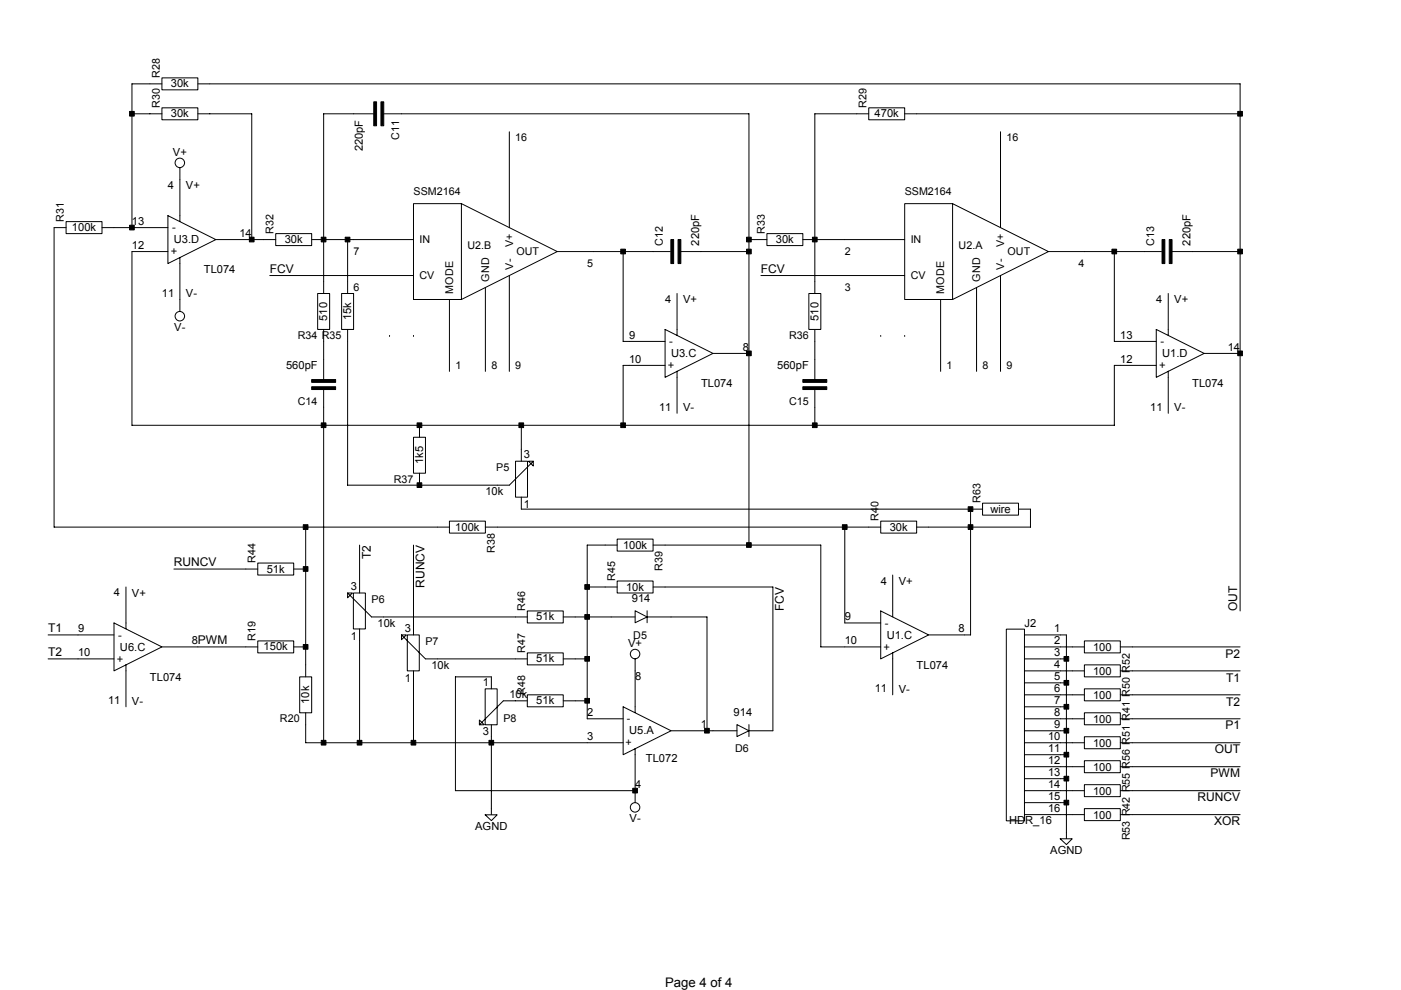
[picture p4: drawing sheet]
<svg xmlns="http://www.w3.org/2000/svg" width="297mm" height="210mm" viewBox="0 0 297 210" stroke-linecap="round" stroke-linejoin="round" font-family="sans-serif">
<g fill="#000" stroke="#000" stroke-width=".21">
<path d="M27.5 23.6h1v1h-1z" fill-rule="evenodd"/>
<path d="M79.2 21.6h.6v5.1h-.6z" fill-rule="evenodd"/>
<path d="M80.8 21.6h.6v5.1h-.6z" fill-rule="evenodd"/>
<path d="M262.4 23.6h1v1h-1z" fill-rule="evenodd"/>
<path d="M27.5 47.8h1v.9h-1z" fill-rule="evenodd"/>
<path d="M52.9 50.3h1v1h-1z" fill-rule="evenodd"/>
<path d="M68.1 50.3h1v1h-1z" fill-rule="evenodd"/>
<path d="M73.2 50.3h1v1h-1z" fill-rule="evenodd"/>
<path d="M131.6 52.8h1v1h-1z" fill-rule="evenodd"/>
<path d="M142.2 50.8h.6v5.1h-.6z" fill-rule="evenodd"/>
<path d="M143.8 50.8h.6v5.1h-.6z" fill-rule="evenodd"/>
<path d="M158.3 50.3h1v1h-1z" fill-rule="evenodd"/>
<path d="M158.3 52.8h1v1h-1z" fill-rule="evenodd"/>
<path d="M172.3 50.3h.9v1h-.9z" fill-rule="evenodd"/>
<path d="M235.8 52.8h.9v1h-.9z" fill-rule="evenodd"/>
<path d="M246.4 50.8h.6v5.1h-.6z" fill-rule="evenodd"/>
<path d="M247.9 50.8h.6v5.1h-.6z" fill-rule="evenodd"/>
<path d="M262.4 52.8h1v1h-1z" fill-rule="evenodd"/>
<path d="M158.3 74.4h1v1h-1z" fill-rule="evenodd"/>
<path d="M262.4 74.4h1v1h-1z" fill-rule="evenodd"/>
<path d="M68.1 89.7h1v1h-1z" fill-rule="evenodd"/>
<path d="M66.1 82h5.1v.6h-5.1z" fill-rule="evenodd"/>
<path d="M66.1 80.5h5.1v.6h-5.1z" fill-rule="evenodd"/>
<path d="M88.4 89.7h1v1h-1z" fill-rule="evenodd"/>
<path d="M110 89.7h1v1h-1z" fill-rule="evenodd"/>
<path d="M131.6 89.7h1v1h-1z" fill-rule="evenodd"/>
<path d="M172.3 89.7h.9v1h-.9z" fill-rule="evenodd"/>
<path d="M170.2 82h5.1v.6h-5.1z" fill-rule="evenodd"/>
<path d="M170.2 80.5h5.1v.6h-5.1z" fill-rule="evenodd"/>
<path d="M64.3 111.3h1v.9h-1z" fill-rule="evenodd"/>
<path d="M88.4 102.4h1v1h-1z" fill-rule="evenodd"/>
<path d="M158.3 115.1h1v1h-1z" fill-rule="evenodd"/>
<path d="M178.6 111.3h1v.9h-1z" fill-rule="evenodd"/>
<path d="M205.3 107.4h1v1h-1z" fill-rule="evenodd"/>
<path d="M205.3 111.3h1v.9h-1z" fill-rule="evenodd"/>
<path d="M64.3 120.1h1v1h-1z" fill-rule="evenodd"/>
<path d="M64.3 136.7h1v.9h-1z" fill-rule="evenodd"/>
<path d="M124 130.3h1v1h-1z" fill-rule="evenodd"/>
<path d="M124 139.2h1v1h-1z" fill-rule="evenodd"/>
<path d="M124 124h1v.9h-1z" fill-rule="evenodd"/>
<path d="M225.6 139.2h1v1h-1z" fill-rule="evenodd"/>
<path d="M68.1 157h1v1h-1z" fill-rule="evenodd"/>
<path d="M75.7 157h1v1h-1z" fill-rule="evenodd"/>
<path d="M87.2 157h1v1h-1z" fill-rule="evenodd"/>
<path d="M103.7 157h1v1h-1z" fill-rule="evenodd"/>
<path d="M124 148.1h1v1h-1z" fill-rule="evenodd"/>
<path d="M149.4 154.4h1v1h-1z" fill-rule="evenodd"/>
<path d="M225.6 154.4h1v1h-1z" fill-rule="evenodd"/>
<path d="M225.6 144.3h1v1h-1z" fill-rule="evenodd"/>
<path d="M225.6 149.4h1v.9h-1z" fill-rule="evenodd"/>
<path d="M225.6 159.5h1v1h-1z" fill-rule="evenodd"/>
<path d="M134.2 167.1h.9v1h-.9z" fill-rule="evenodd"/>
<path d="M225.6 164.6h1v1h-1z" fill-rule="evenodd"/>
<path d="M225.6 169.7h1v1h-1z" fill-rule="evenodd"/>
</g>
<g fill="none" stroke="#000" stroke-width=".21">
<path d="M34.3 16.5h7.6v2.5h-7.6zM34.3 17.8h-6.3v30.5M41.9 17.8h221v111.7M28 24.1h6.3M34.3 22.9h7.6v2.5h-7.6zM38.1 35.6v11.3M41.9 24.1h11.5v26.7M79.3 24.1h-10.7v38.1M81.5 24.1h77.3v91.5M108 27.9v20.4M184.2 22.9h7.6v2.5h-7.6zM184.2 24.1h-11.4v38.1"/>
<path d="M191.8 24.1h71.1M212.1 27.9v20.4M14 47h7.6v2.5h-7.6zM14 48.3h-2.5v63.5h83.8M21.6 48.3h14M35.6 45.7l10.2 5.1-10.2 5.1zM35.6 53.3h-7.6v36.9h208.3v-12.7h8.8M38.1 54.6v11.4M45.8 50.8h12.7M57.2 58.4h30.5M58.5 49.5h7.6v2.6h-7.6zM66.1 50.8h21.6"/>
<path d="M73.7 50.8v11.4M87.7 43.2h10.1v20.3h-10.1zM97.8 43.2l20.3 10.1-20.3 10.2M108 58.4v20.3M118.1 53.3h24M132.1 53.3v19.1h8.9M144.3 53.3h14.5M158.8 50.8h3.8M161.3 58.4h30.5M162.6 49.5h7.6v2.6h-7.6zM170.2 50.8h21.6M191.8 43.2h10.2v20.3h-10.2z"/>
<path d="M202 43.2l20.3 10.1-20.3 10.2M212.1 58.4v20.3M222.3 53.3h24M236.3 53.3v19.1h8.8M248.5 53.3h14.4M67.3 62.2h2.6v7.6h-2.6zM68.6 69.8v10.7M72.4 62.2h2.6v7.6h-2.6zM73.7 69.8v33.1h34.3l5.1-5.1h-1l1 1v-1M82.6 71.1h.1M87.7 71.1h.1M95.3 63.5v15.2"/>
<path d="M102.9 61v17.7M141 69.8l10.2 5.1-10.2 5.1zM141 77.5h-8.9v12.7M143.5 62.2v8.9M143.5 78.7v8.9M151.2 74.9h7.6M171.5 62.2h2.5v7.6h-2.5zM172.8 69.8v10.7M186.7 71.1h.1M191.8 71.1h.1M199.4 63.5v15.2M207 61v17.7"/>
<path d="M245.1 69.8l10.2 5.1-10.2 5.1zM247.7 62.2v8.9M247.7 78.7v8.9M255.3 74.9h7.6M68.6 82.7v74.8M87.7 92.7h2.5v7.6h-2.5zM88.9 90.2v2.5M109.3 97.8h2.5v7.6h-2.5zM110.5 90.2v7.6M172.8 82.7v7.5M54.6 119.4h7.7v2.5h-7.7zM64.8 111.8v31.7"/>
<path d="M76.2 115.6v10.1M87.7 115.6v19M88.9 100.3v2.6M95.3 110.5h7.6v2.5h-7.6zM102.9 111.8h83.8M110.5 105.4v2.5h97.8M130.8 114.3h7.7v2.5h-7.7zM130.8 115.6h-6.3v36.8h7.6M138.5 115.6h35.5v21.6h12.7M179.1 111.8v20.3h7.6M186.7 110.5h7.6v2.5h-7.6zM205.8 107.9v26.7h-8.9"/>
<path d="M208.3 106.7h7.6v2.5h-7.6zM215.9 107.9h2.6v3.9h-24.2M10.2 139.7h14M10.2 134.6h14M24.2 132.1l10.1 5.1-10.1 5zM26.7 124.5v8.8M34.3 137.2h20.3M36.9 120.6h17.7M54.6 135.9h7.7v2.5h-7.7zM62.3 137.2h2.5M62.3 120.6h2.5M73.7 125.7v1l1-1h-1l5.1 5.1h33"/>
<path d="M74.9 125.7h2.6v7.6h-2.6zM76.2 133.3v24.2M85.1 134.6v1l1-1h-1l5.1 5.1h21.6M86.4 134.6h2.5v7.6h-2.5zM111.8 138.4h7.6v2.6h-7.6zM111.8 129.5h7.6v2.6h-7.6zM119.4 139.7h5.1M119.4 130.8h15.3M124.5 124.5h6.3M130.8 123.2h7.7v2.5h-7.7zM134.7 129.5l2.5 1.3-2.5 1.2zM134.7 139.7v11.4"/>
<path d="M137.2 130.8h12.7v24.1M137.2 129.5v2.5M138.5 124.5h25.4v30.4h-5.1M186.7 129.5l10.2 5.1-10.2 5.1zM189.3 121.9v8.9M189.3 138.4v8.9M213.4 133.4h3.8v40.6h-3.8zM217.2 139.7h8.9M217.2 134.6h8.9v43.2M217.2 137.2h12.7M229.9 135.9h7.6v2.5h-7.6zM237.5 137.2h25.4"/>
<path d="M26.7 140.9v9M63.5 143.5h2.6v7.6h-2.6zM64.8 151.1v6.4h67.3M87.7 142.2v15.3M102.9 146h2.5v7.7h-2.5zM104.2 146v-2.5h-7.6v24.1h38.1M104.2 153.7v19M111.8 147.3h7.6v2.6h-7.6zM111.8 148.6h-5.1l-5.1 5.1h1.1l-1.1-1v1M119.4 148.6h5.1M132.1 149.9l10.2 5-10.2 5.1zM134.7 158.7v11.5"/>
<path d="M142.3 154.9h13.9M156.2 153.6l2.6 1.3-2.6 1.3zM158.8 153.6v2.6M217.2 154.9h8.9M217.2 144.8h8.9M217.2 149.9h8.9M217.2 157.5h12.7M217.2 142.2h12.7M217.2 147.3h12.7M217.2 152.4h12.7M229.9 141h7.6v2.5h-7.6zM229.9 151.1h7.6v2.6h-7.6z"/>
<path d="M229.9 146h7.6v2.6h-7.6zM229.9 156.2h7.6v2.5h-7.6zM237.5 157.5h25.4M237.5 142.2h25.4M237.5 147.3h25.4M237.5 152.4h25.4M102.9 172.8h2.5l-1.2 1.2zM217.2 167.6h12.7M217.2 160h8.9M217.2 165.1h8.9M217.2 170.2h8.9M217.2 162.6h12.7"/>
<path d="M217.2 172.7h12.7M224.8 177.8h2.5l-1.2 1.3zM229.9 166.4h7.6v2.5h-7.6zM229.9 161.3h7.6v2.5h-7.6zM229.9 171.4h7.6v2.6h-7.6zM237.5 167.6h25.4M237.5 162.6h25.4M237.5 172.7h25.4"/>
<circle cx="38.1" cy="34.5" r="1.01"/>
<circle cx="38.1" cy="67" r="1.01"/>
<circle cx="134.6" cy="138.7" r="1.01"/>
<circle cx="134.6" cy="171.2" r="1.01"/>
</g>
<text font-size="2.8" x="141" y="209.3">Page 4 of 4</text>
<g font-size="2.5">
<text x="57.2" y="57.8">FCV</text>
<text x="161.3" y="57.8">FCV</text>
<text x="78.6" y="118.6" transform="rotate(-90 78.6 118.6)">T2</text>
<text x="36.9" y="120.1">RUNCV</text>
<text x="90" y="124.6" transform="rotate(-90 90 124.6)">RUNCV</text>
<text x="166.2" y="129.6" transform="rotate(-90 166.2 129.6)">FCV</text>
<text x="262.3" y="129.5" transform="rotate(-90 262.3 129.5)">OUT</text>
<text x="10.2" y="134">T1</text>
<text x="10.2" y="139.1">T2</text>
<text x="259.8" y="139.4">P2</text>
<text x="260" y="144.5">T1</text>
<text x="260" y="149.6">T2</text>
<text x="259.8" y="154.7">P1</text>
<text x="257.6" y="159.7">OUT</text>
<text x="256.7" y="164.8">PWM</text>
<text x="253.9" y="169.9">RUNCV</text>
<text x="257.4" y="175">XOR</text>
</g>
<g font-size="2.4">
<text x="36.2" y="18.5">30k</text>
<text x="36.2" y="24.9">30k</text>
<text x="185.4" y="24.9">470k</text>
<text x="36.7" y="33">V+</text>
<text x="77" y="32.1" transform="rotate(-90 77 32.1)">220pF</text>
<text x="35.6" y="40.1">4</text>
<text x="39.4" y="40.2">V+</text>
<text x="28" y="47.7">13</text>
<text x="15.3" y="49">100k</text>
<text x="28" y="52.8">12</text>
<text x="36.5" y="49">-</text>
<text x="36.9" y="51.6">U3.D</text>
<text x="50.8" y="50.3">14</text>
<text x="60.4" y="51.5">30k</text>
<text x="148.3" y="52.1" transform="rotate(-90 148.3 52.1)">220pF</text>
<text x="164.5" y="51.5">30k</text>
<text x="252.4" y="52.1" transform="rotate(-90 252.4 52.1)">220pF</text>
<text x="36.2" y="54.1">+</text>
<text x="43.2" y="57.9">TL074</text>
<text x="34.3" y="63">11</text>
<text x="39.4" y="63">V-</text>
<text x="141" y="64.2">4</text>
<text x="144.8" y="64.3">V+</text>
<text x="245.1" y="64.2">4</text>
<text x="249" y="64.3">V+</text>
<text x="37" y="70.2">V-</text>
<text x="69.4" y="68" transform="rotate(-90 69.4 68)">510</text>
<text x="74.5" y="67.9" transform="rotate(-90 74.5 67.9)">15k</text>
<text x="133.4" y="71.9">9</text>
<text x="173.5" y="68" transform="rotate(-90 173.5 68)">510</text>
<text x="237.5" y="71.9">13</text>
<text x="133.4" y="76.9">10</text>
<text x="141.9" y="73.2">-</text>
<text x="142.3" y="75.7">U3.C</text>
<text x="157.5" y="74.4">8</text>
<text x="237.5" y="76.9">12</text>
<text x="246" y="73.2">-</text>
<text x="246.4" y="75.7">U1.D</text>
<text x="260.3" y="74.4">14</text>
<text x="60.7" y="78.2">560pF</text>
<text x="141.6" y="78.3">+</text>
<text x="148.6" y="82.1">TL074</text>
<text x="164.8" y="78.2">560pF</text>
<text x="245.7" y="78.3">+</text>
<text x="252.8" y="82.1">TL074</text>
<text x="139.7" y="87.1">11</text>
<text x="144.8" y="87.1">V-</text>
<text x="243.9" y="87.1">11</text>
<text x="249" y="87.1">V-</text>
<text x="89.7" y="98.4" transform="rotate(-90 89.7 98.4)">1k5</text>
<text x="111" y="97.1">3</text>
<text x="102.9" y="105">10k</text>
<text x="111" y="107.7">1</text>
<text x="96.5" y="112.6">100k</text>
<text x="188.6" y="112.5">30k</text>
<text x="210" y="108.7">wire</text>
<text x="132.1" y="116.4">100k</text>
<text x="56.6" y="121.4">51k</text>
<text x="74.4" y="125.1">3</text>
<text x="132.8" y="125.2">10k</text>
<text x="186.7" y="123.9">4</text>
<text x="190.5" y="124">V+</text>
<text x="24.2" y="126.5">4</text>
<text x="28" y="126.5">V+</text>
<text x="113.7" y="131.6">51k</text>
<text x="134" y="127.7">914</text>
<text x="179.1" y="131.6">9</text>
<text x="16.5" y="134.1">9</text>
<text x="25.1" y="135.4">-</text>
<text x="25.4" y="137.9">U6.C</text>
<text x="40.6" y="136.6">8PWM</text>
<text x="55.9" y="137.9">150k</text>
<text x="74.4" y="135.6">1</text>
<text x="80" y="132.9">10k</text>
<text x="85.8" y="133.9">3</text>
<text x="133.2" y="137.1">V+</text>
<text x="179.1" y="136.6">10</text>
<text x="187.3" y="137.9">+</text>
<text x="187.6" y="132.9">-</text>
<text x="188" y="135.4">U1.C</text>
<text x="203.2" y="134.1">8</text>
<text x="217.2" y="132.9">J2</text>
<text x="223.5" y="134.1">1</text>
<text x="223.5" y="136.6">2</text>
<text x="16.5" y="139.2">10</text>
<text x="24.8" y="140.5">+</text>
<text x="91.5" y="141.8">10k</text>
<text x="113.7" y="140.4">51k</text>
<text x="194.3" y="141.8">TL074</text>
<text x="223.5" y="139.2">3</text>
<text x="223.5" y="141.7">4</text>
<text x="231.8" y="143.1">100</text>
<text x="231.8" y="138">100</text>
<text x="22.9" y="149.3">11</text>
<text x="28" y="149.4">V-</text>
<text x="31.8" y="144.3">TL074</text>
<text x="65.6" y="149.2" transform="rotate(-90 65.6 149.2)">10k</text>
<text x="85.8" y="144.5">1</text>
<text x="102.4" y="145.4">1</text>
<text x="108" y="148.1">10k</text>
<text x="113.7" y="149.3">51k</text>
<text x="134.7" y="144.3">8</text>
<text x="185.5" y="146.8">11</text>
<text x="190.5" y="146.8">V-</text>
<text x="223.5" y="144.3">5</text>
<text x="223.5" y="146.8">6</text>
<text x="223.5" y="149.3">7</text>
<text x="231.8" y="148.2">100</text>
<text x="102.4" y="155.9">3</text>
<text x="124.5" y="151.9">2</text>
<text x="133.4" y="155.7">U5.A</text>
<text x="148.6" y="154.4">1</text>
<text x="155.6" y="151.9">914</text>
<text x="223.5" y="151.9">8</text>
<text x="223.5" y="154.4">9</text>
<text x="231.8" y="153.2">100</text>
<text x="124.5" y="156.9">3</text>
<text x="136.9" y="161.6">TL072</text>
<text x="222.2" y="156.9">10</text>
<text x="222.2" y="159.5">11</text>
<text x="231.8" y="158.3">100</text>
<text x="134.7" y="167.1">4</text>
<text x="222.2" y="162">12</text>
<text x="222.2" y="164.6">13</text>
<text x="222.2" y="167.1">14</text>
<text x="231.8" y="163.4">100</text>
<text x="222.2" y="169.6">15</text>
<text x="222.2" y="172.2">16</text>
<text x="231.8" y="168.5">100</text>
<text x="231.8" y="173.6">100</text>
<text x="100.8" y="176">AGND</text>
<text x="133.5" y="174.3">V-</text>
<text x="213.9" y="174.8">HDR_16</text>
<text x="222.7" y="181.1">AGND</text>
</g>
<g font-size="2.3">
<text x="33.9" y="16.5" transform="rotate(-90 33.9 16.5)">R28</text>
<text x="33.9" y="22.9" transform="rotate(-90 33.9 22.9)">R30</text>
<text x="183.7" y="22.9" transform="rotate(-90 183.7 22.9)">R29</text>
<text x="84.6" y="29.6" transform="rotate(-90 84.6 29.6)">C11</text>
<text x="109.3" y="30">16</text>
<text x="213.4" y="30">16</text>
<text x="87.7" y="41.4">SSM2164</text>
<text x="191.8" y="41.4">SSM2164</text>
<text x="13.6" y="47" transform="rotate(-90 13.6 47)">R31</text>
<text x="58" y="49.5" transform="rotate(-90 58 49.5)">R32</text>
<text x="88.9" y="51.6">IN</text>
<text x="99.1" y="52.9">U2.B</text>
<text x="108.8" y="52.4" transform="rotate(-90 108.8 52.4)">V+</text>
<text x="140.6" y="52.1" transform="rotate(-90 140.6 52.1)">C12</text>
<text x="162.2" y="49.5" transform="rotate(-90 162.2 49.5)">R33</text>
<text x="193.1" y="51.6">IN</text>
<text x="203.2" y="52.9">U2.A</text>
<text x="212.9" y="52.4" transform="rotate(-90 212.9 52.4)">V+</text>
<text x="244.7" y="52.1" transform="rotate(-90 244.7 52.1)">C13</text>
<text x="75" y="54.1">7</text>
<text x="88.9" y="59.2">CV</text>
<text x="103.7" y="59.7" transform="rotate(-90 103.7 59.7)">GND</text>
<text x="108.8" y="57.1" transform="rotate(-90 108.8 57.1)">V-</text>
<text x="109.5" y="54.1">OUT</text>
<text x="124.5" y="56.7">5</text>
<text x="179.1" y="54.1">2</text>
<text x="193.1" y="59.2">CV</text>
<text x="207.8" y="59.7" transform="rotate(-90 207.8 59.7)">GND</text>
<text x="212.9" y="57.1" transform="rotate(-90 212.9 57.1)">V-</text>
<text x="213.6" y="54.1">OUT</text>
<text x="228.6" y="56.7">4</text>
<text x="75" y="61.7">6</text>
<text x="96.1" y="62.2" transform="rotate(-90 96.1 62.2)">MODE</text>
<text x="179.1" y="61.7">3</text>
<text x="200.2" y="62.2" transform="rotate(-90 200.2 62.2)">MODE</text>
<text x="63.2" y="71.9">R34 R35</text>
<text x="167.3" y="71.9">R36</text>
<text x="96.6" y="78.3">1</text>
<text x="104.2" y="78.3">8</text>
<text x="109.3" y="78.3">9</text>
<text x="200.7" y="78.3">1</text>
<text x="208.3" y="78.3">8</text>
<text x="213.4" y="78.3">9</text>
<text x="63.2" y="85.9">C14</text>
<text x="167.3" y="85.9">C15</text>
<text x="105.2" y="99.8">P5</text>
<text x="83.5" y="102.4">R37</text>
<text x="207.9" y="106.7" transform="rotate(-90 207.9 106.7)">R63</text>
<text x="186.3" y="110.5" transform="rotate(-90 186.3 110.5)">R40</text>
<text x="54.2" y="119.4" transform="rotate(-90 54.2 119.4)">R44</text>
<text x="104.9" y="117.2" transform="rotate(-90 104.9 117.2)">R38</text>
<text x="130.4" y="123.2" transform="rotate(-90 130.4 123.2)">R45</text>
<text x="140.5" y="121" transform="rotate(-90 140.5 121)">R39</text>
<text x="78.8" y="127.8">P6</text>
<text x="111.4" y="129.5" transform="rotate(-90 111.4 129.5)">R46</text>
<text x="54.2" y="135.9" transform="rotate(-90 54.2 135.9)">R19</text>
<text x="90.2" y="136.7">P7</text>
<text x="134.3" y="135.4">D5</text>
<text x="111.4" y="138.4" transform="rotate(-90 111.4 138.4)">R47</text>
<text x="111.4" y="147.3" transform="rotate(-90 111.4 147.3)">R48</text>
<text x="59.3" y="153.2">R20</text>
<text x="106.7" y="153.2">P8</text>
<text x="132.9" y="153.2">-</text>
<text x="132.6" y="158.3">+</text>
<text x="155.9" y="159.5">D6</text>
<text x="239.5" y="178.2" transform="rotate(-90 239.5 178.2)">R53 R42 R55 R56 R51 R41 R50 R52</text>
</g>
</svg>
